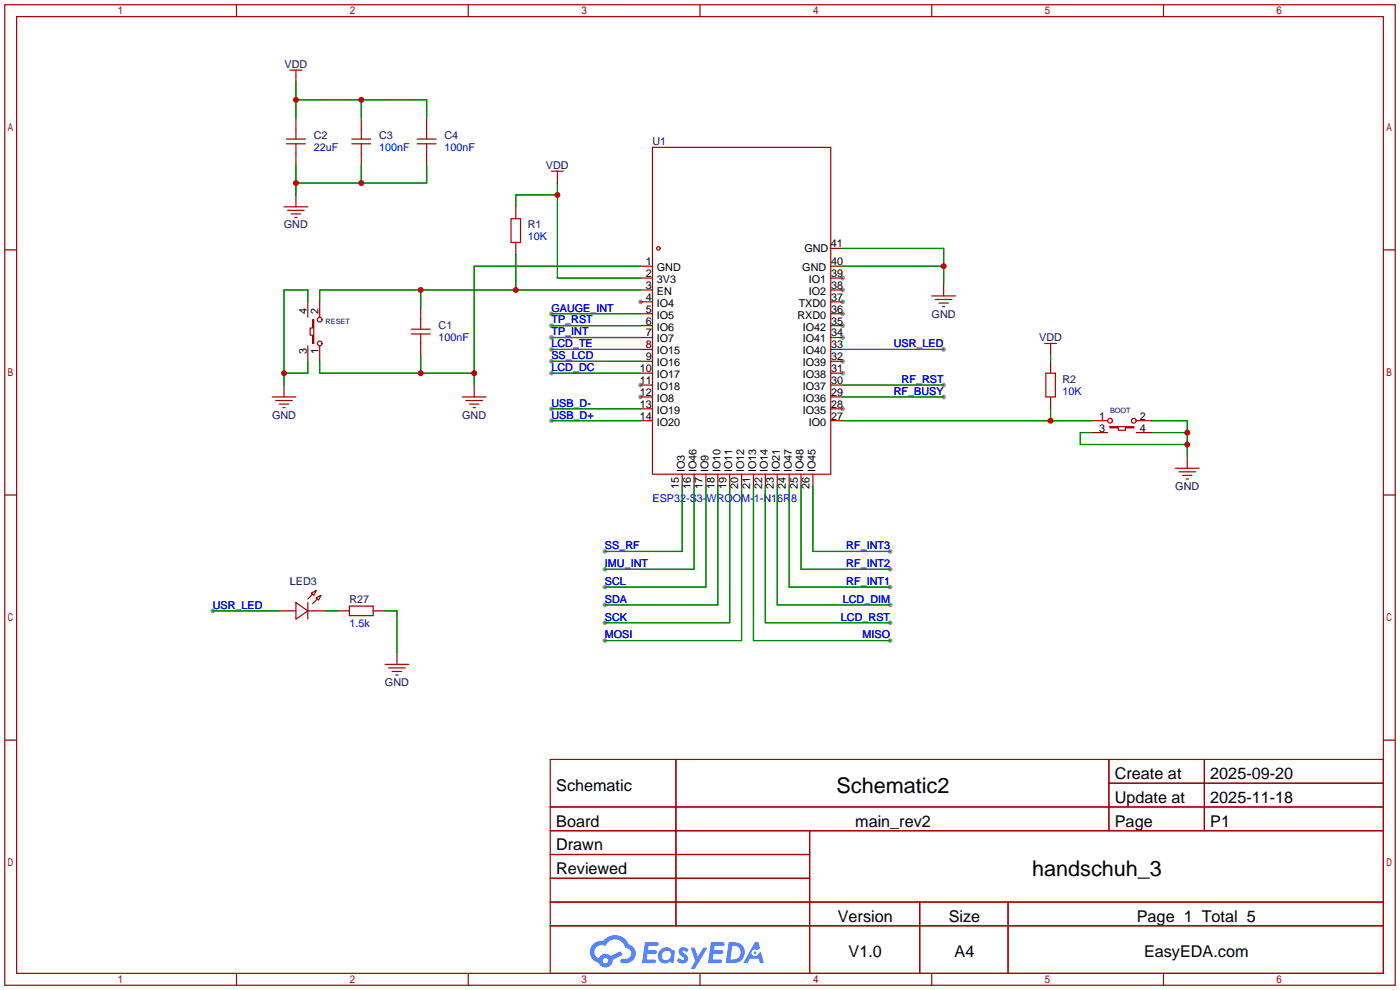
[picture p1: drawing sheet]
<svg xmlns="http://www.w3.org/2000/svg" width="299mm" height="212mm" viewBox="0 0 299 212" stroke-linecap="round" stroke-linejoin="round" font-family="sans-serif">
<g fill="#999">
<circle cx="136.9" cy="64.5" r=".51"/>
<circle cx="136.9" cy="82.3" r=".51"/>
<circle cx="136.9" cy="84.8" r=".51"/>
<circle cx="180.1" cy="87.4" r=".51"/>
<circle cx="180.1" cy="79.8" r=".51"/>
<circle cx="180.1" cy="77.2" r=".51"/>
<circle cx="180.1" cy="72.1" r=".51"/>
<circle cx="180.1" cy="69.6" r=".51"/>
<circle cx="180.1" cy="67.1" r=".51"/>
<circle cx="180.1" cy="64.5" r=".51"/>
<circle cx="180.1" cy="62" r=".51"/>
<circle cx="180.1" cy="59.4" r=".51"/>
<circle cx="117.9" cy="87.4" r=".51"/>
<circle cx="117.9" cy="89.9" r=".51"/>
<circle cx="129.3" cy="117.9" r=".51"/>
<circle cx="129.3" cy="121.7" r=".51"/>
<circle cx="129.3" cy="125.5" r=".51"/>
<circle cx="129.3" cy="133.1" r=".51"/>
<circle cx="129.3" cy="136.9" r=".51"/>
<circle cx="190.2" cy="136.9" r=".51"/>
<circle cx="190.2" cy="133.1" r=".51"/>
<circle cx="190.2" cy="129.3" r=".51"/>
<circle cx="190.2" cy="125.5" r=".51"/>
<circle cx="190.2" cy="121.7" r=".51"/>
<circle cx="190.2" cy="117.9" r=".51"/>
<circle cx="117.9" cy="67.1" r=".51"/>
<circle cx="117.9" cy="69.6" r=".51"/>
<circle cx="117.9" cy="72.1" r=".51"/>
<circle cx="117.9" cy="74.7" r=".51"/>
<circle cx="117.9" cy="77.2" r=".51"/>
<circle cx="117.9" cy="79.8" r=".51"/>
<circle cx="129.3" cy="129.3" r=".51"/>
<circle cx="201.7" cy="84.8" r=".51"/>
<circle cx="201.7" cy="82.3" r=".51"/>
<circle cx="45.5" cy="130.6" r=".51"/>
<circle cx="201.7" cy="74.7" r=".51"/>
</g>
<g fill="none" stroke="#a10000" stroke-width=".25">
<path d="M1 1h297.2v209.6h-297.2zM3.6 3.6h292.1v204.4h-292.1zM50.5 1v2.6M100.1 1v2.6M149.6 1v2.6M199.1 1v2.6M248.7 1v2.6M1 53.4h2.6M295.7 53.4h2.5M1 105.8h2.6M295.7 105.8h2.5M1 158.2h2.6"/>
<path d="M295.7 158.2h2.5M117.6 162.3h178.1v45.7h-178.1zM117.6 172.5h178.1M117.6 177.5h178.1M144.5 162.3v35.6M173 177.5v30.5M237 162.3v15.2M237 167.4h58.7M257.4 162.3v15.2M117.6 182.6h55.4M117.6 192.8h178.1M117.6 187.7h55.4"/>
<path d="M117.6 197.9h178.1M196.6 192.8v15.2M215.4 192.8v15.2M50.5 208v2.6M100.1 208v2.6M149.6 208v2.6M199.1 208v2.6M248.7 208v2.6"/>
</g>
<g fill="#5487ff">
<path d="M145.3 202.7a1.3 1.3 0 0 1 1.9 .3l-.4 .6a.54 .54 0 0 0-.9-.2l.1 .2a1.34 1.34 0 0 1 .9 1.8 1.47 1.47 0 0 1-2.3-.1l.5-.6 .8 .5a.31 .31 0 0 0 .4-.3 .31 .31 0 0 0-.3-.4 1.12 1.12 0 0 1-.7-1.8z"/>
<path d="M147.6 202.5h.9l.6 2 1.2-2h.9l-2.7 4.6h-.9l1-1.7z"/>
<path d="M137.8 201.4h1.7a1.31 1.31 0 0 1 1.2 .2 .4 .4 0 0 1-.3 .5l-1.8 .1-.1 .9h1.6a.4 .4 0 0 1 .4 .4 .4 .4 0 0 1-.5 .4h-1.6l-.2 1.2h1.4a.46 .46 0 0 1 .5 0 .46 .46 0 0 1 .1 .5l-.4 .2h-2.6z"/>
<path d="M151.9 201.4h1.7a1.32 1.32 0 0 1 1.2 .2 .39 .39 0 0 1-.3 .5l-1.8 .1-.1 .9h1.6a.4 .4 0 0 1 .4 .4 .4 .4 0 0 1-.4 .4h-1.7l-.2 1.2h1.4a.46 .46 0 0 1 .5 0 .46 .46 0 0 1 .1 .5l-.4 .2h-2.6z"/>
<path d="M161.3 201.4h.8l.3 1.3-.6 .4a.75 .75 0 0 0-1.1 .3 .75 .75 0 0 0 .5 1 .75 .75 0 0 0 .9-.7l.5-.2 .6 2.3h-.8l-.3-.9h-1.8l-.5 .9h-1z"/>
<path d="M155.7 201.4l-.6 4.4h1.5a2.27 2.27 0 0 0 2.6-2.2 2.27 2.27 0 0 0-2.7-2.2zM156.5 202.1a1.5 1.5 0 0 1 1.8 1.6 1.5 1.5 0 0 1-1.9 1.4h-.3z"/>
<path d="M141.2 203a1.6 1.6 0 0 0-.3 2.3 1.6 1.6 0 0 0 2.3 .2l.7 .3 .3-2.4-.1-.3-.5-.1a1.58 1.58 0 0 0-2.4 0zM141.8 203.5a.98 .98 0 0 1 1.6 .4 .98 .98 0 0 1-1.1 1.3 .94 .94 0 0 1-.9-.7 .94 .94 0 0 1 .4-1z"/>
<path d="M126.8 201.8a2.37 2.37 0 0 0 1.1 4 1.54 1.54 0 0 0 1.8 1 1.54 1.54 0 0 0 1.2-1.6l2.2-1.1-.5-.8-2 1a1.57 1.57 0 0 0-2.7 .5 1.5 1.5 0 0 1-.7-2.1 1.5 1.5 0 0 1 2.2-.5 2.23 2.23 0 0 1 2.3-1.4 2.23 2.23 0 0 1 2 1.8 1.16 1.16 0 0 1 1.2 1.1 1.16 1.16 0 0 1-1.1 1.2h-.7a.47 .47 0 0 0-.5 .4 .47 .47 0 0 0 .4 .5 2.17 2.17 0 0 0 2.5-.9 2.17 2.17 0 0 0-.3-2.7l-.8-.4a3.2 3.2 0 0 0-5.5-.7l-1.1 .1zM128.8 205.3a.6 .6 0 0 1 1.2 0 .6 .6 0 0 1-1.2 0z"/>
<circle cx="161.4" cy="203.6" r=".28"/>
</g>
<g fill="none" stroke="#a10000" stroke-width=".25">
<path d="M62 15h2.5M63.2 15v2.5M61.2 29.7h4.1M61.2 30.7h4.1M63.2 25.1v4.6M63.2 30.7v4.6M75.2 29.7h4M75.2 30.7h4M77.2 25.1v4.6M77.2 30.7v4.6M89.2 29.7h4M89.2 30.7h4"/>
<path d="M91.2 25.1v4.6M91.2 30.7v4.6M117.9 36.6h2.5M119.1 36.6v2.5M139.4 31.5h38.1v69.8h-38.1zM60.7 44.2h5.1M61.5 45h3.5M62.2 45.7h2.1M63 46.5h.5M63.2 41.7v2.5M109.2 46.7h2.1v5.1h-2.1zM110.2 44.2v2.5"/>
<path d="M110.2 51.8v2.6M136.9 56.9h2.5M136.9 59.4h2.5M177.5 56.9h2.6M177.5 59.4h2.6M177.5 53.1h2.6M65.8 64.5v3.3M65.8 73.9v3.3M66.8 68.3h.3v5.1h-.3v-1.8h-.5v-1.5h.5zM68.3 64.5v3.3M68.3 73.9v3.3M87.9 70.4h4"/>
<path d="M87.9 71.4h4M89.9 65.8v4.6M89.9 71.4v4.5M136.9 62h2.5M136.9 64.5h2.5M136.9 67.1h2.5M136.9 69.6h2.5M136.9 72.1h2.5M136.9 74.7h2.5M136.9 77.2h2.5M136.9 79.8h2.5M177.5 62h2.6"/>
<path d="M177.5 64.5h2.6M177.5 67.1h2.6M177.5 69.6h2.6M177.5 72.1h2.6M177.5 74.7h2.6M177.5 77.2h2.6M177.5 79.8h2.6M199.1 63.2h5.1M199.9 64h3.6M200.7 64.8h2M201.4 65.5h.5M201.7 60.7v2.5"/>
<path d="M223.3 73.4h2.5M223.5 79.8h2.1v5h-2.1zM224.5 73.4v2.5M224.5 77.2v2.6M58.2 84.8h5M58.9 85.6h3.6M59.7 86.4h2M60.5 87.1h.5M60.7 82.3v2.5M98.8 84.8h5.1M99.6 85.6h3.5M100.3 86.4h2.1"/>
<path d="M101.1 87.1h.5M101.3 82.3v2.5M136.9 82.3h2.5M136.9 84.8h2.5M136.9 87.4h2.5M136.9 89.9h2.5M177.5 82.3h2.6M177.5 84.8h2.6M177.5 87.4h2.6M177.5 89.9h2.6M224.5 84.8v2.6M233.4 89.9h3.3"/>
<path d="M233.4 92.5h3.3M237.2 91.2h5.1v.2h-1.8v.5h-1.5v-.5h-1.8zM242.8 89.9h3.3M242.8 92.5h3.3M253.7 97.5v2.6M145.8 101.3v2.6M148.3 101.3v2.6M150.9 101.3v2.6M153.4 101.3v2.6M156 101.3v2.6M158.5 101.3v2.6M161 101.3v2.6"/>
<path d="M163.6 101.3v2.6M166.1 101.3v2.6M168.7 101.3v2.6M171.2 101.3v2.6M173.7 101.3v2.6M251.2 100.1h5.1M252 100.8h3.5M252.7 101.6h2.1M253.5 102.4h.5M59.4 130.6h3.8M63.2 128.8l2.6 1.8-2.6 1.7zM65.8 128.8v3.5"/>
<path d="M65.8 130.6h3.8M66.5 126.7l1.1-.5-.5 1.1zM66.8 127l-1 1M67.6 127.8l1-.5-.5 1zM67.8 128l-1 1M72.1 130.6h2.6M74.7 129.5h5.1v2.1h-5.1zM79.8 130.6h2.5M84.8 139.4v2.6M82.3 142h5.1M83.1 142.7h3.5M83.8 143.5h2.1"/>
<path d="M84.6 144.3h.5"/>
<circle cx="140.7" cy="53.1" r=".38"/>
<circle cx="68.3" cy="73.4" r=".51"/>
<circle cx="68.3" cy="68.3" r=".51"/>
<circle cx="237.2" cy="89.9" r=".51"/>
<circle cx="242.3" cy="89.9" r=".51"/>
</g>
<g fill="none" stroke="#008700" stroke-width=".25">
<path d="M63.2 17.5v7.6M63.2 35.3v6.4M63.2 21.3h28v3.8M77.2 21.3v3.8M77.2 35.3v3.8M91.2 35.3v3.8h-28M119.1 39.1v20.3h17.8M110.2 54.4v7.6M119.1 41.7h-8.9v2.5M136.9 56.9h-35.6v25.4M180.1 56.9h21.6M180.1 53.1h21.6v7.6"/>
<path d="M65.8 77.2v2.6h-5.1M65.8 64.5v-2.5h-5.1v20.3M68.3 77.2v2.6h33M89.9 62v3.8M89.9 75.9v3.9M117.9 79.8h19M117.9 67.1h19M117.9 69.6h19M117.9 72.1h19M117.9 74.7h19M117.9 77.2h19M136.9 62h-68.6v2.5"/>
<path d="M180.1 74.7h21.6M224.5 75.9v1.3M117.9 89.9h19M117.9 87.4h19M180.1 89.9h53.3M180.1 84.8h21.6M180.1 82.3h21.6M224.5 87.4v2.5M233.4 92.5h-2.5v2.5h22.8M246.1 89.9h7.6v7.6M246.1 92.5h7.6M145.8 103.9v14h-16.5"/>
<path d="M148.3 103.9v17.8h-19M150.9 103.9v21.6h-21.6M153.4 103.9v25.4h-24.1M156 103.9v29.2h-26.7M158.5 103.9v33h-29.2M161 103.9v33h29.2M163.6 103.9v29.2h26.6M166.1 103.9v25.4h24.1M168.7 103.9v21.6h21.5M171.2 103.9v17.8h19M173.7 103.9v14h16.5M45.5 130.6h13.9"/>
<path d="M69.6 130.6h2.5M82.3 130.6h2.5v8.8"/>
</g>
<g fill="#c00">
<circle cx="119.1" cy="41.7" r=".63"/>
<circle cx="101.3" cy="79.8" r=".63"/>
<circle cx="89.9" cy="79.8" r=".63"/>
<circle cx="110.2" cy="62" r=".63"/>
<circle cx="89.9" cy="62" r=".63"/>
<circle cx="201.7" cy="56.9" r=".63"/>
<circle cx="63.2" cy="21.3" r=".63"/>
<circle cx="77.2" cy="21.3" r=".63"/>
<circle cx="63.2" cy="39.1" r=".63"/>
<circle cx="77.2" cy="39.1" r=".63"/>
<circle cx="224.5" cy="89.9" r=".63"/>
<circle cx="253.7" cy="92.5" r=".63"/>
<circle cx="253.7" cy="95" r=".63"/>
<circle cx="60.7" cy="79.8" r=".63"/>
</g>
<g font-size="4.6">
<text x="178.8" y="169.4">Schematic2</text>
<text x="220.6" y="187.2">handschuh_3</text>
</g>
<g font-size="3.5">
<text x="238.3" y="166.5">Create at</text>
<text x="258.7" y="166.5">2025-09-20</text>
<text x="118.9" y="169.1">Schematic</text>
<text x="238.3" y="171.6">Update at</text>
<text x="258.7" y="171.6">2025-11-18</text>
<text x="118.9" y="176.7">Board</text>
<text x="182.8" y="176.7">main_rev2</text>
<text x="238.3" y="176.7">Page</text>
<text x="258.7" y="176.7">P1</text>
<text x="118.9" y="181.8">Drawn</text>
<text x="118.9" y="186.8">Reviewed</text>
<text x="179.1" y="197">Version</text>
<text x="202.8" y="197">Size</text>
<text x="243" y="197">Page 1 Total 5</text>
<text x="181.4" y="204.6">V1.0</text>
<text x="204" y="204.6">A4</text>
<text x="244.5" y="204.6">EasyEDA.com</text>
</g>
<g font-size="2.3" fill="#000080">
<text x="60.8" y="14.5">VDD</text>
<text x="67.1" y="29.8">C2</text>
<text x="81" y="29.8">C3</text>
<text x="95" y="29.8">C4</text>
<text x="139.4" y="31">U1</text>
<text x="116.7" y="36.1">VDD</text>
<text x="60.7" y="48.8">GND</text>
<text x="112.8" y="48.8">R1</text>
<text x="93.7" y="70.4">C1</text>
<text x="199.1" y="67.9">GND</text>
<text x="222.1" y="72.9">VDD</text>
<text x="227.1" y="81.8">R2</text>
<text x="58.1" y="89.5">GND</text>
<text x="98.8" y="89.5">GND</text>
<text x="251.2" y="104.7">GND</text>
<text x="62" y="125">LED3</text>
<text x="74.7" y="128.8">R27</text>
<text x="82.3" y="146.6">GND</text>
</g>
<g font-size="2.3" fill="#00f">
<text x="67.1" y="32.3">22uF</text>
<text x="81" y="32.3">100nF</text>
<text x="95" y="32.3">100nF</text>
<text x="112.8" y="51.4">10K</text>
<text x="117.9" y="66.6">GAUGE_INT</text>
<text x="117.9" y="69.1">TP_RST</text>
<text x="117.9" y="71.7">TP_INT</text>
<text x="93.7" y="72.9">100nF</text>
<text x="117.9" y="74.2">LCD_TE</text>
<text x="117.9" y="76.8">SS_LCD</text>
<text x="191" y="74.2">USR_LED</text>
<text x="117.9" y="79.3">LCD_DC</text>
<text x="192.7" y="81.8">RF_RST</text>
<text x="117.9" y="86.9">USB_D-</text>
<text x="117.9" y="89.5">USB_D+</text>
<text x="191" y="84.4">RF_BUSY</text>
<text x="227.1" y="84.4">10K</text>
<text x="139.4" y="107.2">ESP32-S3-WROOM-1-N16R8</text>
<text x="129.3" y="117.4">SS_RF</text>
<text x="180.9" y="117.4">RF_INT3</text>
<text x="129.3" y="121.2">IMU_INT</text>
<text x="129.3" y="125">SCL</text>
<text x="180.9" y="125">RF_INT1</text>
<text x="180.9" y="121.2">RF_INT2</text>
<text x="45.5" y="130.1">USR_LED</text>
<text x="129.3" y="128.8">SDA</text>
<text x="180.1" y="128.8">LCD_DIM</text>
<text x="74.7" y="133.9">1.5k</text>
<text x="129.3" y="132.6">SCK</text>
<text x="129.3" y="136.4">MOSI</text>
<text x="179.7" y="132.6">LCD_RST</text>
<text x="184.3" y="136.4">MISO</text>
</g>
<g font-size="2.3">
<text x="171.9" y="53.9">GND</text>
<text x="177.5" y="52.9">41</text>
<text x="138" y="56.7">1</text>
<text x="138" y="59.2">2</text>
<text x="140.4" y="57.9">GND</text>
<text x="171.5" y="57.9">GND</text>
<text x="177.7" y="59.2">39</text>
<text x="177.7" y="56.7">40</text>
<text x="138" y="61.7">3</text>
<text x="138" y="64.3">4</text>
<text x="140.4" y="60.5">3V3</text>
<text x="140.4" y="63">EN</text>
<text x="140.4" y="65.6">IO4</text>
<text x="170.7" y="65.6">TXD0</text>
<text x="172.9" y="63">IO2</text>
<text x="172.9" y="60.5">IO1</text>
<text x="177.7" y="64.3">37</text>
<text x="177.7" y="61.7">38</text>
<text x="65.6" y="67.1" transform="rotate(-90 65.6 67.1)">4</text>
<text x="68.1" y="67.1" transform="rotate(-90 68.1 67.1)">2</text>
<text x="138" y="66.8">5</text>
<text x="138" y="69.4">6</text>
<text x="138" y="71.9">7</text>
<text x="140.4" y="68.1">IO5</text>
<text x="140.4" y="70.6">IO6</text>
<text x="170.4" y="68.1">RXD0</text>
<text x="171.6" y="70.6">IO42</text>
<text x="177.7" y="71.9">34</text>
<text x="177.7" y="69.4">35</text>
<text x="177.7" y="66.8">36</text>
<text x="65.6" y="75.7" transform="rotate(-90 65.6 75.7)">3</text>
<text x="68.1" y="75.7" transform="rotate(-90 68.1 75.7)">1</text>
<text x="138" y="74.4">8</text>
<text x="138" y="77">9</text>
<text x="140.4" y="73.2">IO7</text>
<text x="140.4" y="75.7">IO15</text>
<text x="171.6" y="75.7">IO40</text>
<text x="171.6" y="73.2">IO41</text>
<text x="177.7" y="77">32</text>
<text x="177.7" y="74.4">33</text>
<text x="136.8" y="79.5">10</text>
<text x="136.8" y="82.1">11</text>
<text x="140.4" y="78.3">IO16</text>
<text x="140.4" y="80.8">IO17</text>
<text x="140.4" y="83.3">IO18</text>
<text x="171.6" y="83.3">IO37</text>
<text x="171.6" y="80.8">IO38</text>
<text x="171.6" y="78.3">IO39</text>
<text x="177.7" y="82.1">30</text>
<text x="177.7" y="79.5">31</text>
<text x="136.8" y="84.6">12</text>
<text x="136.8" y="87.1">13</text>
<text x="136.8" y="89.7">14</text>
<text x="140.4" y="85.9">IO8</text>
<text x="140.4" y="88.4">IO19</text>
<text x="171.6" y="88.4">IO35</text>
<text x="171.6" y="85.9">IO36</text>
<text x="177.7" y="89.7">27</text>
<text x="177.7" y="87.1">28</text>
<text x="177.7" y="84.6">29</text>
<text x="234.9" y="89.7">1</text>
<text x="243.6" y="89.7">2</text>
<text x="140.4" y="91">IO20</text>
<text x="172.9" y="91">IO0</text>
<text x="234.9" y="92.2">3</text>
<text x="243.6" y="92.2">4</text>
<text x="146.3" y="100.9" transform="rotate(-90 146.3 100.9)">IO3</text>
<text x="148.9" y="100.9" transform="rotate(-90 148.9 100.9)">IO46</text>
<text x="151.4" y="100.9" transform="rotate(-90 151.4 100.9)">IO9</text>
<text x="154" y="100.9" transform="rotate(-90 154 100.9)">IO10</text>
<text x="156.5" y="100.9" transform="rotate(-90 156.5 100.9)">IO11</text>
<text x="159" y="100.9" transform="rotate(-90 159 100.9)">IO12</text>
<text x="161.6" y="100.9" transform="rotate(-90 161.6 100.9)">IO13</text>
<text x="164.1" y="100.9" transform="rotate(-90 164.1 100.9)">IO14</text>
<text x="166.7" y="100.9" transform="rotate(-90 166.7 100.9)">IO21</text>
<text x="169.2" y="100.9" transform="rotate(-90 169.2 100.9)">IO47</text>
<text x="171.7" y="100.9" transform="rotate(-90 171.7 100.9)">IO48</text>
<text x="174.3" y="100.9" transform="rotate(-90 174.3 100.9)">IO45</text>
<text x="145.1" y="104.5" transform="rotate(-90 145.1 104.5)">15</text>
<text x="147.6" y="104.5" transform="rotate(-90 147.6 104.5)">16</text>
<text x="150.2" y="104.5" transform="rotate(-90 150.2 104.5)">17</text>
<text x="152.7" y="104.5" transform="rotate(-90 152.7 104.5)">18</text>
<text x="155.2" y="104.5" transform="rotate(-90 155.2 104.5)">19</text>
<text x="157.8" y="104.5" transform="rotate(-90 157.8 104.5)">20</text>
<text x="160.3" y="104.5" transform="rotate(-90 160.3 104.5)">21</text>
<text x="162.9" y="104.5" transform="rotate(-90 162.9 104.5)">22</text>
<text x="165.4" y="104.5" transform="rotate(-90 165.4 104.5)">23</text>
<text x="167.9" y="104.5" transform="rotate(-90 167.9 104.5)">24</text>
<text x="170.5" y="104.5" transform="rotate(-90 170.5 104.5)">25</text>
<text x="173" y="104.5" transform="rotate(-90 173 104.5)">26</text>
</g>
<g font-size="1.6" fill="#000080">
<text x="69.6" y="69.3">RESET</text>
<text x="237.2" y="88.3">BOOT</text>
</g>
</svg>
